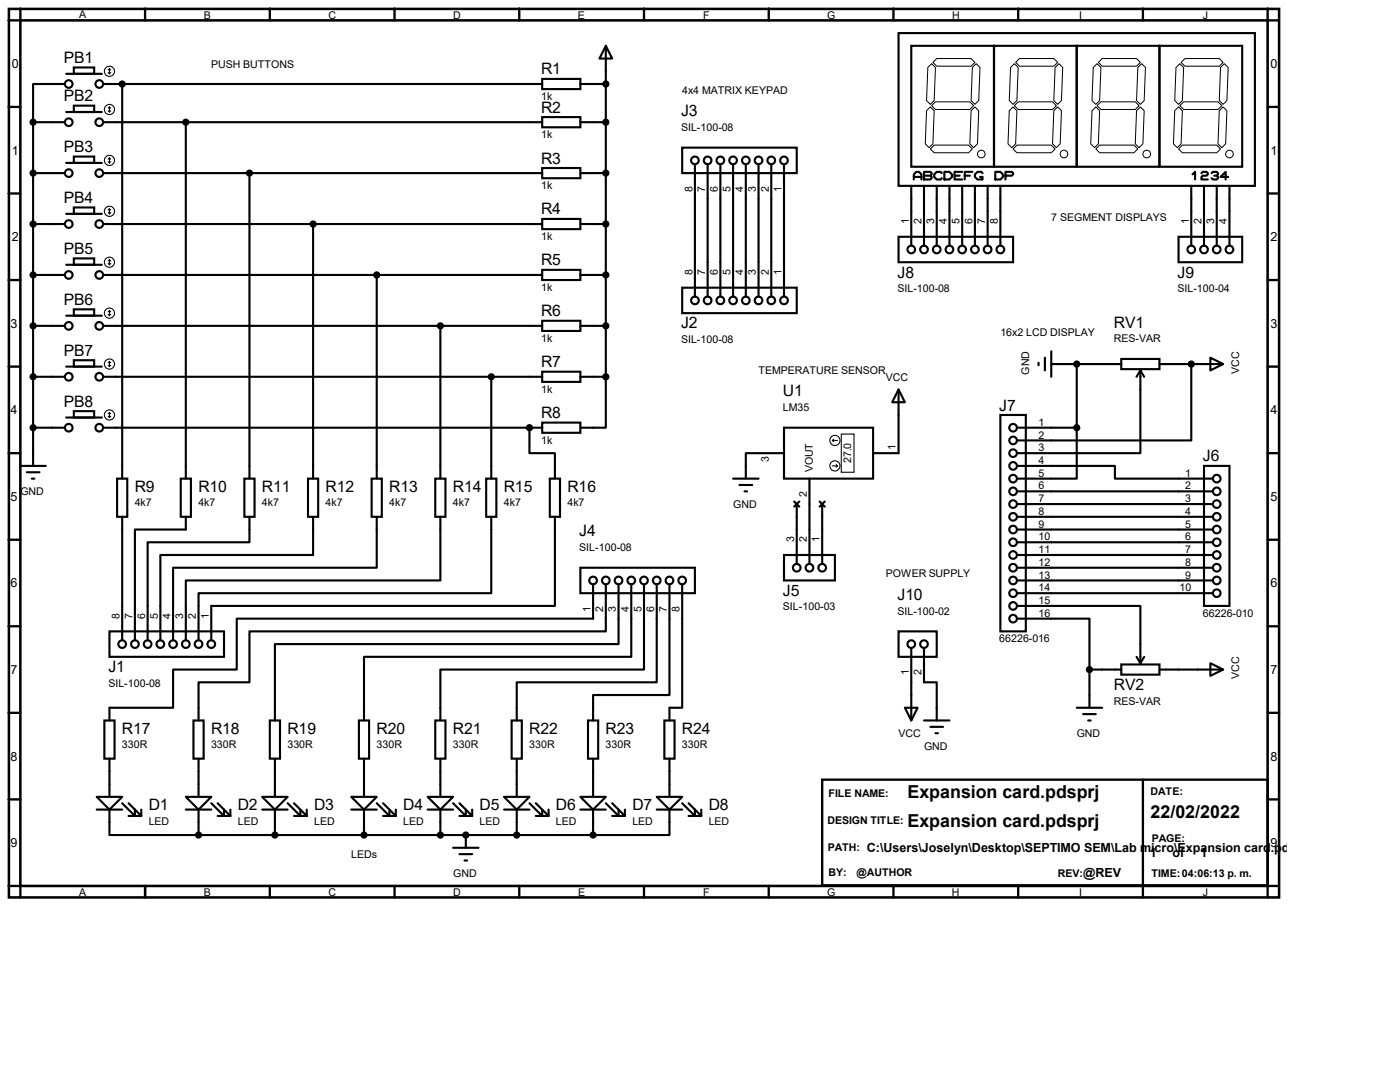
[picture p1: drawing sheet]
<svg xmlns="http://www.w3.org/2000/svg" width="279mm" height="216mm" viewBox="0 0 279 216" stroke-linecap="round" stroke-linejoin="round" font-family="sans-serif">
<path d="M1.8 1.8h253.5v177.3h-253.5zM4.1 4.1h248.9v172.7h-248.9z" fill="none" stroke="#000" stroke-width=".51"/>
<g fill="none" stroke="#000" stroke-width=".47">
<path d="M4.1 1.8v2.3h-2.3M29 1.8v2.3M53.8 1.8v2.3M78.7 1.8v2.3M103.6 1.8v2.3M128.5 1.8v2.3M153.4 1.8v2.3M178.3 1.8v2.3M203.2 1.8v2.3M228.1 1.8v2.3M253 1.8v2.3h2.3M1.8 21.3h2.3"/>
<path d="M1.8 38.6h2.3M253 21.3h2.3M253 38.6h2.3M1.8 55.9h2.3M253 55.9h2.3M1.8 73.2h2.3M253 73.2h2.3M1.8 90.4h2.3M253 90.4h2.3M1.8 107.7h2.3M253 107.7h2.3M1.8 125h2.3"/>
<path d="M253 125h2.3M1.8 142.2h2.3M1.8 159.5h2.3M164.1 155.6h88.9v21.1h-88.9zM228.1 155.6v21.1M253 142.2h2.3M253 159.5h2.3M1.8 176.8h2.3v2.3M29 176.8v2.3M53.8 176.8v2.3M78.7 176.8v2.3M103.6 176.8v2.3"/>
<path d="M128.5 176.8v2.3M153.4 176.8v2.3M178.3 176.8v2.3M203.2 176.8v2.3M228.1 176.8v2.3M255.3 176.8h-2.3v2.3"/>
</g>
<g fill="none" stroke="#000" stroke-width=".2">
<path d="M1.5 4.1h2.4M4.1 1.5v2.3M29 1.5v2.3M53.8 1.5l.1 2.3M78.7 1.5l.1 2.3M103.6 1.5l.1 2.3M128.5 1.5l.1 2.3M153.4 1.5l.1 2.3M178.3 1.5l.1 2.3M185.9 12.7l.8 .8-.3 6.6-.7 .7-.8-.7 .3-6.6zM186.2 12.4l.7-.7h6.9l.8 .7-.8 .8h-6.9zM194.1 13.5l.7-.8 .8 .8-.3 6.6-.7 .7-.8-.7z"/>
<path d="M201.7 13.5l.7-.8 .8 .8-.3 6.6-.7 .7-.8-.7zM202.7 12.4l.8-.7h6.8l.8 .7-.8 .8h-6.8zM203.2 1.5v2.3M211.3 12.7l.8 .8-.3 6.6-.7 .7-.8-.7 .3-6.6zM218.2 13.5l.7-.8 .8 .8-.2 6.6-.8 .7-.8-.7zM219.2 12.4l.8-.7h6.8l.8 .7-.8 .8h-6.8zM227.1 13.5l.7-.8 .8 .8-.3 6.6-.7 .7-.8-.7zM228.1 1.5v2.3M234.7 13.5l.8-.8 .7 .8-.2 6.6-.8 .7-.8-.7zM235.7 12.4l.8-.7h6.8l.8 .7-.8 .8h-6.8zM243.6 13.5l.7-.8 .8 .8-.2 6.6-.8 .7-.8-.7zM253 1.5v2.3"/>
<path d="M1.5 21.3h2.4M1.5 38.6h2.4M184.9 22.1l.8-.8 .7 .8-.2 6.6-.8 .8-.7-.8zM185.7 29.7l.7-.7h6.9l.8 .7-.8 .8h-6.9zM185.9 21.1l.8-.8h6.8l.8 .8-.8 .7h-6.8zM193.8 22.1l.8-.8 .7 .8-.2 6.6-.8 .8-.8-.8zM202.2 29.7l.7-.7h6.9l.8 .7-.8 .8h-6.9zM202.2 21.3l.7 .8-.2 6.6-.8 .8-.7-.8 .2-6.6zM202.4 21.1l.8-.8h6.9l.7 .8-.7 .7h-6.9zM210.3 22.1l.8-.8 .7 .8-.2 6.6-.8 .8-.7-.8zM217.9 22.1l.8-.8 .8 .8-.3 6.6-.8 .8-.7-.8zM218.7 29.7l.8-.7h6.8l.8 .7-.8 .8h-6.8z"/>
<path d="M218.9 21.1l.8-.8h6.9l.7 .8-.7 .7h-6.9zM227.6 21.3l.7 .8-.2 6.6-.8 .8-.7-.8 .2-6.6zM234.4 22.1l.8-.8 .8 .8-.3 6.6-.8 .8-.7-.8zM235.2 29.7l.8-.7h6.8l.8 .7-.8 .8h-6.8zM235.5 21.1l.7-.8h6.9l.7 .8-.7 .7h-6.9zM243.3 22.1l.8-.8 .8 .8-.3 6.6-.8 .8-.7-.8zM1.5 55.9h2.4M1.5 73.2h2.4M1.5 90.4h2.4M1.5 107.7h2.4M1.5 125h2.4M1.5 142.2h2.4"/>
<path d="M1.5 159.5h2.4M1.5 176.8h2.4"/>
<circle cx="195.8" cy="30.7" r=".76"/>
<circle cx="212.3" cy="30.7" r=".76"/>
<circle cx="228.9" cy="30.7" r=".76"/>
<circle cx="245.4" cy="30.7" r=".76"/>
</g>
<g fill="none" stroke="#000" stroke-width=".42">
<path d="M13 16.8h-6.4v7.6M13.2 14.7h7.1M14.7 13.5h4.1v1.2h-4.1zM20.6 16.8h87.6M24.4 16.8v78.7M108.2 15.7h7.6v2.1h-7.6zM115.8 16.8h5.1M120.9 9.1l1.3 2.6h-2.6zM120.9 9.1v66.1M179.3 6.6h71.1v30.5h-71.1zM181.9 9.1h16.5v24.2h-16.5zM198.4 9.1h16.5v24.2h-16.5z"/>
<path d="M214.9 9.1h16.5v24.2h-16.5zM231.4 9.1h16.5v24.2h-16.5zM6.6 24.4v68.6M6.6 34.5h6.4M6.6 24.4h6.4M13.2 22.4h7.1M13.2 32.5h7.1M14.7 21.1h4.1v1.3h-4.1zM14.7 31.2h4.1v1.3h-4.1zM20.6 34.5h87.6M20.6 24.4h87.6M37.1 24.4v71.1"/>
<path d="M49.8 34.5v61M108.2 23.4h7.6v2h-7.6zM108.2 33.5h7.6v2.1h-7.6zM115.8 34.5h5.1M115.8 24.4h5.1M136.1 29.5h22.9v5h-22.9zM138.7 32.8v26.4M141.2 32.8v26.4M143.8 32.8v26.4M146.3 32.8v26.4M148.8 32.8v26.4M151.4 32.8v26.4"/>
<path d="M153.9 32.8v26.4M156.5 32.8v26.4M181.9 37.1v11.9M182.4 35.8v-1l.5-.5h.5l.5 .5v1M182.4 35.3h1.5M184.4 37.1v11.9M184.4 35.1h1.3M184.4 34.3h1.3l.2 .2v.3l-.2 .3 .2 .2v.3l-.2 .2h-1.3zM186.9 37.1v11.9M188 34.5l-.3-.2h-.8l-.5 .5v.5l.5 .5h.8l.3-.2M188.5 34.3h1l.5 .5v.5l-.5 .5h-1zM189.5 37.1v11.9"/>
<path d="M190.5 35.1h1M192 34.3h-1.5v1.5h1.5M192 37.1v11.9M192.5 35.1h1M194.1 34.3h-1.6v1.5M194.6 37.1v11.9M196.1 34.5l-.3-.2h-.7l-.5 .5v.5l.5 .5h1v-.5h-.5M197.1 37.1v11.9M198.6 34.3h1l.6 .5v.5l-.6 .5h-1zM199.6 37.1v11.9M200.7 35.1h1.2l.3-.3v-.3l-.3-.2h-1.2v1.5M237.7 37.1v11.9"/>
<path d="M238 34.8l.5-.5v1.5M239.8 34.5l.2-.2h.8l.2 .2v.3l-.2 .3h-.8l-.2 .2v.5h1.2M240.3 37.1v11.9M241.8 34.5l.3-.2h.7l.3 .2v.3l-.3 .3 .3 .2v.3l-.3 .2h-.7l-.3-.2M242.3 35.1h.5M242.8 37.1v11.9M245.1 35.3h-1.5l1-1v1.5M245.4 37.1v11.9M6.6 54.9h6.4M6.6 44.7h6.4M13.2 42.7h7.1M13.2 52.8h7.1"/>
<path d="M14.7 41.4h4.1v1.3h-4.1zM14.7 51.6h4.1v1.2h-4.1zM20.6 54.9h87.6M20.6 44.7h87.6M62.5 44.7v50.8M75.2 54.9v40.6M108.2 43.7h7.6v2h-7.6zM108.2 53.8h7.6v2.1h-7.6zM115.8 54.9h5.1M115.8 44.7h5.1M136.1 57.4h22.9v5.1h-22.9zM179.3 47.2h22.9v5.1h-22.9z"/>
<path d="M235.2 47.2h12.7v5.1h-12.7zM6.6 75.2h6.4M6.6 65h6.4M13.2 63h7.1M13.2 73.2h7.1M14.7 61.7h4.1v1.3h-4.1zM14.7 71.9h4.1v1.3h-4.1zM20.6 75.2h87.6M20.6 65h87.6M87.9 65v30.5M98 75.2v20.3M108.2 64h7.6v2h-7.6z"/>
<path d="M108.2 74.2h7.6v2h-7.6zM115.8 75.2h5.1M115.8 65h5.1M120.9 75.2v10.1h-5.1M179.3 77.7l1.3 2.6h-2.5zM179.3 77.7v12.7h-5.1M207.3 72.4v.5M208.5 71.4v2.5M209.8 72.6h14M209.8 70.1v5.1M214.9 72.6v12.7M223.8 71.6h7.6v2.1h-7.6z"/>
<path d="M227.6 73.9v16.5h-24.7M227.6 73.9l-.8 1.3M227.6 73.9l.7 1.3M231.4 72.6h12.7M237.7 72.6v15.3h-34.8M241.6 71.4l2.5 1.2-2.5 1.3zM4.1 93h5M5.3 94.2h2.6M6.3 95.5h.6M6.6 85.3h6.4M13.2 83.3h7.1M14.7 82h4.1v1.3h-4.1z"/>
<path d="M20.6 85.3h87.6M23.4 95.5h2v7.6h-2zM36.1 95.5h2v7.6h-2zM48.8 95.5h2v7.6h-2zM61.5 95.5h2v7.6h-2zM74.2 95.5h2v7.6h-2zM86.9 95.5h2v7.6h-2zM97 95.5h2.1v7.6h-2.1zM105.7 85.3v5.1h5v5.1M108.2 84.3h7.6v2.1h-7.6zM109.7 95.5h2.1v7.6h-2.1zM146.3 95.5h5.1"/>
<path d="M147.6 96.8h2.5M148.6 98h.5M156.5 85.3h17.7v10.2h-17.7zM156.5 90.4h-7.7v5.1M161.5 95.5v17M199.6 82.8h5.1v43.2h-5.1zM202.9 93h19.6v2.5h19.6M202.9 85.3h12M202.9 98h39.2M214.9 85.3v10.2h-12M240.3 93h5.1v27.9h-5.1zM24.4 103.1v24.7"/>
<path d="M37.1 103.1v2.6h-10.2v22.1M49.8 103.1v5.1h-20.3v19.6M62.5 103.1v7.6h-30.5v17.1M75.2 103.1v10.2h-40.7v14.5M87.9 103.1v12.7h-50.8v12M98 103.1v15.3h-58.4v9.4M110.7 103.1v17.8h-68.5v6.9M115.8 113.3h22.9v5.1h-22.9zM118.4 116.6v6.8h-71.2v10.2h-12.7v7.6h-12.7v2.6M120.9 116.6v9.4h-71.1v10.1h-10.2v7.7M123.4 116.6v11.9h-68.5v15.3M126 116.6v14.5h-53.4v12.7"/>
<path d="M128.5 116.6v17h-40.6v10.2M131.1 116.6v19.5h-28v7.7M133.6 116.6v22.1h-15.2v5.1M136.1 116.6v24.6h-2.5v2.6M156.5 110.7h10.1v5.1h-10.1zM158.5 100.1l1 1M159 100.6v11.9M159.5 100.1l-1 1M163.6 100.1l1 1M164.1 100.6v11.9M164.6 100.1l-1 1M202.9 118.4h39.2"/>
<path d="M202.9 115.8h39.2M202.9 113.3h39.2M202.9 110.7h39.2M202.9 108.2h39.2M202.9 105.7h39.2M202.9 103.1h39.2M202.9 100.6h39.2M21.8 126h22.9v5.1h-22.9zM179.3 126h7.6v5.1h-7.6zM181.9 129.3v14.5M184.4 129.3v6.8h2.5v7.7M202.9 123.4h14.5v10.2"/>
<path d="M202.9 120.9h24.7v11.4M217.4 133.6h6.4M217.4 133.6v7.6M223.8 132.6h7.6v2h-7.6zM226.8 131.1l.8 1.2M228.3 131.1l-.7 1.2M231.4 133.6h12.7M241.6 132.3l2.5 1.3-2.5 1.3zM19.3 159h5.1l-2.6 2.5zM20.8 143.8h2.1v7.6h-2.1zM21.8 151.4v7.6M37.1 159h5.1l-2.6 2.5z"/>
<path d="M38.6 143.8h2v7.6h-2zM39.6 151.4v7.6M52.3 159h5.1l-2.5 2.5zM53.8 143.8h2.1v7.6h-2.1zM54.9 151.4v7.6M70.1 159h5.1l-2.6 2.5zM71.6 143.8h2.1v7.6h-2.1zM72.6 151.4v7.6M85.3 159h5.1l-2.5 2.5zM86.9 143.8h2v7.6h-2zM87.9 151.4v7.6M100.6 159h5.1l-2.6 2.5z"/>
<path d="M102.1 143.8h2v7.6h-2zM103.1 151.4v7.6M115.8 159h5.1l-2.5 2.5zM117.3 143.8h2.1v7.6h-2.1zM118.4 151.4v7.6M131.1 159h5l-2.5 2.5zM132.6 143.8h2v7.6h-2zM133.6 151.4v7.6M180.6 141.2h2.5l-1.2 2.6zM184.4 143.8h5.1M185.7 145h2.5M186.7 146.3h.5"/>
<path d="M214.9 141.2h5.1M216.2 142.5h2.5M217.2 143.8h.5M19.3 161.5h5.1M21.8 161.5v5.1h17.8M24.4 160.3l2.5 2.5v-1.3M25.7 160.3l2.5 2.5M25.7 162.8h2.5M28.2 161.5v1.3M37.1 161.5h5.1M39.6 161.5v5.1M39.6 166.6h78.8"/>
<path d="M42.2 160.3l2.5 2.5v-1.3M43.4 162.8h2.6M43.4 160.3l2.6 2.5M46 161.5v1.3M52.3 161.5h5.1M54.9 161.5v5.1M57.4 160.3l2.5 2.5v-1.3M58.7 162.8h2.5M58.7 160.3l2.5 2.5M61.2 161.5v1.3M70.1 161.5h5.1M72.6 161.5v5.1"/>
<path d="M75.2 160.3l2.5 2.5v-1.3M76.5 162.8h2.5M76.5 160.3l2.5 2.5M79 161.5v1.3M85.3 161.5h5.1M87.9 161.5v5.1M90.4 160.3l2.6 2.5v-1.3M90.4 169.2h5.1M91.7 162.8h2.5M91.7 160.3l2.5 2.5M91.7 170.4h2.5M92.7 171.7h.5"/>
<path d="M93 166.6v2.6M94.2 161.5v1.3M100.6 161.5h5.1M103.1 161.5v5.1M105.7 160.3l2.5 2.5v-1.3M106.9 162.8h2.6M106.9 160.3l2.6 2.5M109.5 161.5v1.3M115.8 161.5h5.1M118.4 161.5v5.1M120.9 160.3l2.5 2.5v-1.3M122.2 162.8h2.5"/>
<path d="M122.2 160.3l2.5 2.5M124.7 161.5v1.3M131.1 161.5h5M133.6 161.5v5.1h-15.2M136.1 160.3l2.6 2.5v-1.3M137.4 162.8h2.6M137.4 160.3l2.6 2.5M140 161.5v1.3"/>
<circle cx="13.7" cy="16.8" r=".76"/>
<circle cx="19.8" cy="16.8" r=".76"/>
<circle cx="13.7" cy="34.5" r=".76"/>
<circle cx="13.7" cy="24.4" r=".76"/>
<circle cx="19.8" cy="34.5" r=".76"/>
<circle cx="19.8" cy="24.4" r=".76"/>
<circle cx="138.7" cy="32" r=".76"/>
<circle cx="141.2" cy="32" r=".76"/>
<circle cx="143.8" cy="32" r=".76"/>
<circle cx="146.3" cy="32" r=".76"/>
<circle cx="148.8" cy="32" r=".76"/>
<circle cx="151.4" cy="32" r=".76"/>
<circle cx="153.9" cy="32" r=".76"/>
<circle cx="156.5" cy="32" r=".76"/>
<circle cx="13.7" cy="54.9" r=".76"/>
<circle cx="13.7" cy="44.7" r=".76"/>
<circle cx="19.8" cy="54.9" r=".76"/>
<circle cx="19.8" cy="44.7" r=".76"/>
<circle cx="138.7" cy="59.9" r=".76"/>
<circle cx="141.2" cy="59.9" r=".76"/>
<circle cx="143.8" cy="59.9" r=".76"/>
<circle cx="146.3" cy="59.9" r=".76"/>
<circle cx="148.8" cy="59.9" r=".76"/>
<circle cx="151.4" cy="59.9" r=".76"/>
<circle cx="153.9" cy="59.9" r=".76"/>
<circle cx="156.5" cy="59.9" r=".76"/>
<circle cx="181.9" cy="49.8" r=".76"/>
<circle cx="184.4" cy="49.8" r=".76"/>
<circle cx="186.9" cy="49.8" r=".76"/>
<circle cx="189.5" cy="49.8" r=".76"/>
<circle cx="192" cy="49.8" r=".76"/>
<circle cx="194.6" cy="49.8" r=".76"/>
<circle cx="197.1" cy="49.8" r=".76"/>
<circle cx="199.6" cy="49.8" r=".76"/>
<circle cx="237.7" cy="49.8" r=".76"/>
<circle cx="240.3" cy="49.8" r=".76"/>
<circle cx="242.8" cy="49.8" r=".76"/>
<circle cx="245.4" cy="49.8" r=".76"/>
<circle cx="13.7" cy="75.2" r=".76"/>
<circle cx="13.7" cy="65" r=".76"/>
<circle cx="19.8" cy="65" r=".76"/>
<circle cx="19.8" cy="75.2" r=".76"/>
<circle cx="13.7" cy="85.3" r=".76"/>
<circle cx="19.8" cy="85.3" r=".76"/>
<circle cx="202.2" cy="98" r=".76"/>
<circle cx="202.2" cy="95.5" r=".76"/>
<circle cx="202.2" cy="90.4" r=".76"/>
<circle cx="202.2" cy="87.9" r=".76"/>
<circle cx="202.2" cy="93" r=".76"/>
<circle cx="202.2" cy="85.3" r=".76"/>
<circle cx="242.8" cy="98" r=".76"/>
<circle cx="242.8" cy="95.5" r=".76"/>
<circle cx="118.4" cy="115.8" r=".76"/>
<circle cx="120.9" cy="115.8" r=".76"/>
<circle cx="123.4" cy="115.8" r=".76"/>
<circle cx="126" cy="115.8" r=".76"/>
<circle cx="128.5" cy="115.8" r=".76"/>
<circle cx="131.1" cy="115.8" r=".76"/>
<circle cx="133.6" cy="115.8" r=".76"/>
<circle cx="136.1" cy="115.8" r=".76"/>
<circle cx="159" cy="113.3" r=".76"/>
<circle cx="161.5" cy="113.3" r=".76"/>
<circle cx="164.1" cy="113.3" r=".76"/>
<circle cx="202.2" cy="105.7" r=".76"/>
<circle cx="202.2" cy="110.7" r=".76"/>
<circle cx="202.2" cy="103.1" r=".76"/>
<circle cx="202.2" cy="113.3" r=".76"/>
<circle cx="202.2" cy="115.8" r=".76"/>
<circle cx="202.2" cy="100.6" r=".76"/>
<circle cx="202.2" cy="108.2" r=".76"/>
<circle cx="202.2" cy="118.4" r=".76"/>
<circle cx="242.8" cy="103.1" r=".76"/>
<circle cx="242.8" cy="110.7" r=".76"/>
<circle cx="242.8" cy="105.7" r=".76"/>
<circle cx="242.8" cy="113.3" r=".76"/>
<circle cx="242.8" cy="108.2" r=".76"/>
<circle cx="242.8" cy="115.8" r=".76"/>
<circle cx="242.8" cy="118.4" r=".76"/>
<circle cx="242.8" cy="100.6" r=".76"/>
<circle cx="24.4" cy="128.5" r=".76"/>
<circle cx="26.9" cy="128.5" r=".76"/>
<circle cx="29.5" cy="128.5" r=".76"/>
<circle cx="32" cy="128.5" r=".76"/>
<circle cx="34.5" cy="128.5" r=".76"/>
<circle cx="37.1" cy="128.5" r=".76"/>
<circle cx="39.6" cy="128.5" r=".76"/>
<circle cx="42.2" cy="128.5" r=".76"/>
<circle cx="181.9" cy="128.5" r=".76"/>
<circle cx="184.4" cy="128.5" r=".76"/>
<circle cx="202.2" cy="120.9" r=".76"/>
<circle cx="202.2" cy="123.4" r=".76"/>
</g>
<g fill="#000">
<circle cx="105.7" cy="85.3" r=".21"/>
<circle cx="93" cy="166.6" r=".21"/>
</g>
<g fill="none" stroke="#000" stroke-width=".21">
<path d="M21.6 14.5l.2 .2M21.8 13.7v1M21.8 13.7l-.2 .3M21.8 13.7l.3 .3M22.1 14.5l-.3 .2M21.6 22.1l.2 .3M21.6 32.3l.2 .2M21.8 21.3v1.1M21.8 31.5v1M21.8 21.3l-.2 .3M21.8 21.3l.3 .3M21.8 31.5l-.2 .2"/>
<path d="M21.8 31.5l.3 .2M22.1 22.1l-.3 .3M22.1 32.3l-.3 .2M21.6 42.4l.2 .3M21.6 52.6l.2 .2M21.8 41.7v1M21.8 51.8v1M21.8 41.7l-.2 .2M21.8 41.7l.3 .2M21.8 51.8l-.2 .3M21.8 51.8l.3 .3M22.1 42.4l-.3 .3"/>
<path d="M22.1 52.6l-.3 .2M21.6 62.7l.2 .3M21.6 72.9l.2 .3M21.8 62v1M21.8 72.1v1.1M21.8 62l-.2 .2M21.8 62l.3 .2M21.8 72.1l-.2 .3M21.8 72.1l.3 .3M22.1 62.7l-.3 .3M22.1 72.9l-.3 .3M21.6 83.1l.2 .2"/>
<path d="M21.8 82.3v1M21.8 82.3l-.2 .2M21.8 82.3l.3 .2M22.1 83.1l-.3 .2M166.1 93h1M166.1 87.9l.3 .2M166.1 87.9h1M166.4 87.6l-.3 .3M166.9 92.7l.2 .3M167.1 93l-.2 .2M167.9 86.6h2.5v7.6h-2.5z"/>
<circle cx="21.8" cy="14.2" r="1.02"/>
<circle cx="21.8" cy="32" r="1.02"/>
<circle cx="21.8" cy="21.8" r="1.02"/>
<circle cx="21.8" cy="42.2" r="1.02"/>
<circle cx="21.8" cy="52.3" r="1.02"/>
<circle cx="21.8" cy="72.6" r="1.02"/>
<circle cx="21.8" cy="62.5" r="1.02"/>
<circle cx="21.8" cy="82.8" r="1.02"/>
<circle cx="166.6" cy="87.9" r="1.02"/>
<circle cx="166.6" cy="93" r="1.02"/>
</g>
<g fill="#000" stroke="#000" stroke-width=".42">
<circle cx="24.4" cy="16.8" r=".51"/>
<circle cx="120.9" cy="16.8" r=".51"/>
<circle cx="6.6" cy="34.5" r=".51"/>
<circle cx="6.6" cy="24.4" r=".51"/>
<circle cx="37.1" cy="24.4" r=".51"/>
<circle cx="49.8" cy="34.5" r=".51"/>
<circle cx="120.9" cy="34.5" r=".51"/>
<circle cx="120.9" cy="24.4" r=".51"/>
<circle cx="6.6" cy="54.9" r=".51"/>
<circle cx="6.6" cy="44.7" r=".51"/>
<circle cx="62.5" cy="44.7" r=".51"/>
<circle cx="75.2" cy="54.9" r=".51"/>
<circle cx="120.9" cy="54.9" r=".51"/>
<circle cx="120.9" cy="44.7" r=".51"/>
<circle cx="6.6" cy="65" r=".51"/>
<circle cx="6.6" cy="75.2" r=".51"/>
<circle cx="87.9" cy="65" r=".51"/>
<circle cx="98" cy="75.2" r=".51"/>
<circle cx="120.9" cy="65" r=".51"/>
<circle cx="120.9" cy="75.2" r=".51"/>
<circle cx="214.9" cy="72.6" r=".51"/>
<circle cx="237.7" cy="72.6" r=".51"/>
<circle cx="6.6" cy="85.3" r=".51"/>
<circle cx="105.7" cy="85.3" r=".51"/>
<circle cx="214.9" cy="85.3" r=".51"/>
<circle cx="217.4" cy="133.6" r=".51"/>
<circle cx="39.6" cy="166.6" r=".51"/>
<circle cx="54.9" cy="166.6" r=".51"/>
<circle cx="72.6" cy="166.6" r=".51"/>
<circle cx="87.9" cy="166.6" r=".51"/>
<circle cx="93" cy="166.6" r=".51"/>
<circle cx="103.1" cy="166.6" r=".51"/>
<circle cx="118.4" cy="166.6" r=".51"/>
</g>
<g font-size="3.6">
<text x="181.1" y="159.2">Expansion card.pdsprj</text>
<text x="181.1" y="165">Expansion card.pdsprj</text>
<text x="229.6" y="163.3">22/02/2022</text>
</g>
<g font-size="3.1">
<text x="12.7" y="12.6">PB1</text>
<text x="108" y="14.9">R1</text>
<text x="12.7" y="20.2">PB2</text>
<text x="108" y="22.5">R2</text>
<text x="135.9" y="23.2">J3</text>
<text x="12.7" y="30.4">PB3</text>
<text x="108" y="32.6">R3</text>
<text x="12.7" y="40.5">PB4</text>
<text x="108" y="42.8">R4</text>
<text x="12.7" y="50.7">PB5</text>
<text x="108" y="53">R5</text>
<text x="179.1" y="55.4">J8</text>
<text x="235" y="55.4">J9</text>
<text x="12.7" y="60.8">PB6</text>
<text x="108" y="63.1">R6</text>
<text x="135.9" y="65.5">J2</text>
<text x="222.3" y="65.4">RV1</text>
<text x="12.7" y="71">PB7</text>
<text x="108" y="73.3">R7</text>
<text x="12.7" y="81.2">PB8</text>
<text x="108" y="83.4">R8</text>
<text x="156.3" y="79.1">U1</text>
<text x="199.4" y="81.9">J7</text>
<text x="240.1" y="92.1">J6</text>
<text x="26.9" y="98.1">R9</text>
<text x="39.6" y="98.1">R10</text>
<text x="52.3" y="98.1">R11</text>
<text x="65" y="98.1">R12</text>
<text x="77.7" y="98.1">R13</text>
<text x="90.4" y="98.1">R14</text>
<text x="100.5" y="98.1">R15</text>
<text x="113.2" y="98.1">R16</text>
<text x="115.6" y="107">J4</text>
<text x="156.3" y="118.9">J5</text>
<text x="179.1" y="119.7">J10</text>
<text x="21.6" y="134.1">J1</text>
<text x="222.3" y="137.7">RV2</text>
<text x="24.3" y="146.4">R17</text>
<text x="42.1" y="146.4">R18</text>
<text x="57.4" y="146.4">R19</text>
<text x="75.1" y="146.4">R20</text>
<text x="90.4" y="146.4">R21</text>
<text x="105.6" y="146.4">R22</text>
<text x="120.9" y="146.4">R23</text>
<text x="136.1" y="146.4">R24</text>
<text x="29.7" y="161.6">D1</text>
<text x="47.5" y="161.6">D2</text>
<text x="62.7" y="161.6">D3</text>
<text x="80.5" y="161.6">D4</text>
<text x="95.7" y="161.6">D5</text>
<text x="111" y="161.6">D6</text>
<text x="126.2" y="161.6">D7</text>
<text x="141.4" y="161.6">D8</text>
</g>
<g font-size="2.5">
<text x="2.4" y="13.6">0</text>
<text x="253.6" y="13.6">0</text>
<text x="2.4" y="30.9">1</text>
<text x="253.6" y="30.9">1</text>
<text x="2.4" y="48.1">2</text>
<text x="253.6" y="48.1">2</text>
<text x="2.1" y="65.4">3</text>
<text x="253.6" y="65.4">3</text>
<text x="2.1" y="82.7">4</text>
<text x="253.6" y="82.7">4</text>
<text x="2.1" y="99.9">5</text>
<text x="253.6" y="99.9">5</text>
<text x="2.1" y="117.2">6</text>
<text x="253.6" y="117.2">6</text>
<text x="2.1" y="134.5">7</text>
<text x="253.6" y="134.5">7</text>
<text x="2.1" y="151.8">8</text>
<text x="253.6" y="151.8">8</text>
<text x="2.1" y="169">9</text>
<text x="173" y="170">C:\Users\Joselyn\Desktop\SEPTIMO SEM\Lab micro\Expansion card.pdsprj</text>
<text x="229.4" y="171">1</text>
<text x="234" y="171">of</text>
<text x="239.6" y="171">1</text>
<text x="253.6" y="169">9</text>
<text x="216.2" y="175">@REV</text>
</g>
<g font-size="2.1">
<text x="15.8" y="3.6">A</text>
<text x="40.7" y="3.8">B</text>
<text x="65.5" y="3.8">C</text>
<text x="90.4" y="3.8">D</text>
<text x="115.4" y="3.8">E</text>
<text x="140.3" y="3.8">F</text>
<text x="165.1" y="3.8">G</text>
<text x="190" y="3.8">H</text>
<text x="215.3" y="3.8">I</text>
<text x="240" y="3.8">J</text>
<text x="42.2" y="13.6">PUSH BUTTONS</text>
<text x="108" y="19.9">1k</text>
<text x="136.1" y="18.7">4x4 MATRIX KEYPAD</text>
<text x="108" y="27.6">1k</text>
<text x="135.9" y="26.1">SIL-100-08</text>
<text x="108" y="37.7">1k</text>
<text x="138.2" y="38.3" transform="rotate(-90 138.2 38.3)">8</text>
<text x="140.7" y="38.3" transform="rotate(-90 140.7 38.3)">7</text>
<text x="143.3" y="38.3" transform="rotate(-90 143.3 38.3)">6</text>
<text x="145.8" y="38.3" transform="rotate(-90 145.8 38.3)">5</text>
<text x="148.3" y="38.3" transform="rotate(-90 148.3 38.3)">4</text>
<text x="150.9" y="38.3" transform="rotate(-90 150.9 38.3)">3</text>
<text x="153.4" y="38.3" transform="rotate(-90 153.4 38.3)">2</text>
<text x="156" y="38.3" transform="rotate(-90 156 38.3)">1</text>
<text x="108" y="47.9">1k</text>
<text x="181.4" y="44.7" transform="rotate(-90 181.4 44.7)">1</text>
<text x="183.9" y="44.7" transform="rotate(-90 183.9 44.7)">2</text>
<text x="186.4" y="44.7" transform="rotate(-90 186.4 44.7)">3</text>
<text x="189" y="44.7" transform="rotate(-90 189 44.7)">4</text>
<text x="191.5" y="44.7" transform="rotate(-90 191.5 44.7)">5</text>
<text x="194.1" y="44.7" transform="rotate(-90 194.1 44.7)">6</text>
<text x="196.6" y="44.7" transform="rotate(-90 196.6 44.7)">7</text>
<text x="199.1" y="44.7" transform="rotate(-90 199.1 44.7)">8</text>
<text x="209.8" y="44.1">7 SEGMENT DISPLAYS</text>
<text x="237.2" y="44.7" transform="rotate(-90 237.2 44.7)">1</text>
<text x="239.8" y="44.7" transform="rotate(-90 239.8 44.7)">2</text>
<text x="242.3" y="44.7" transform="rotate(-90 242.3 44.7)">3</text>
<text x="244.9" y="44.7" transform="rotate(-90 244.9 44.7)">4</text>
<text x="108" y="58">1k</text>
<text x="138.2" y="54.9" transform="rotate(-90 138.2 54.9)">8</text>
<text x="140.7" y="54.9" transform="rotate(-90 140.7 54.9)">7</text>
<text x="143.3" y="54.9" transform="rotate(-90 143.3 54.9)">6</text>
<text x="145.8" y="54.9" transform="rotate(-90 145.8 54.9)">5</text>
<text x="148.3" y="54.9" transform="rotate(-90 148.3 54.9)">4</text>
<text x="150.9" y="54.9" transform="rotate(-90 150.9 54.9)">3</text>
<text x="153.4" y="54.9" transform="rotate(-90 153.4 54.9)">2</text>
<text x="156" y="54.9" transform="rotate(-90 156 54.9)">1</text>
<text x="179.1" y="58.3">SIL-100-08</text>
<text x="235" y="58.3">SIL-100-04</text>
<text x="108" y="68.2">1k</text>
<text x="135.9" y="68.5">SIL-100-08</text>
<text x="199.6" y="67">16x2 LCD DISPLAY</text>
<text x="222.3" y="68.3">RES-VAR</text>
<text x="151.4" y="74.6">TEMPERATURE SENSOR</text>
<text x="176.8" y="75.9">VCC</text>
<text x="205.4" y="74.8" transform="rotate(-90 205.4 74.8)">GND</text>
<text x="247.3" y="74.5" transform="rotate(-90 247.3 74.5)">VCC</text>
<text x="108" y="78.4">1k</text>
<text x="156.3" y="82">LM35</text>
<text x="108" y="88.5">1k</text>
<text x="178.7" y="89.8" transform="rotate(-90 178.7 89.8)">1</text>
<text x="207.3" y="85">1</text>
<text x="207.3" y="87.5">2</text>
<text x="153.4" y="92.2" transform="rotate(-90 153.4 92.2)">3</text>
<text x="162.2" y="94.2" transform="rotate(-90 162.2 94.2)">VOUT</text>
<text x="169.8" y="92.5" transform="rotate(-90 169.8 92.5)">27.0</text>
<text x="207.3" y="90">3</text>
<text x="207.3" y="92.6">4</text>
<text x="207.3" y="95.1">5</text>
<text x="236.6" y="95.1">1</text>
<text x="4.1" y="98.8">GND</text>
<text x="26.9" y="101">4k7</text>
<text x="39.6" y="101">4k7</text>
<text x="52.3" y="101">4k7</text>
<text x="65" y="101">4k7</text>
<text x="77.7" y="101">4k7</text>
<text x="90.4" y="101">4k7</text>
<text x="100.5" y="101">4k7</text>
<text x="113.2" y="101">4k7</text>
<text x="146.3" y="101.3">GND</text>
<text x="161" y="99.2" transform="rotate(-90 161 99.2)">2</text>
<text x="207.3" y="97.7">6</text>
<text x="207.3" y="100.2">7</text>
<text x="236.6" y="97.7">2</text>
<text x="236.6" y="100.2">3</text>
<text x="207.3" y="102.7">8</text>
<text x="207.3" y="105.3">9</text>
<text x="207.3" y="107.8">10</text>
<text x="236.6" y="102.7">4</text>
<text x="236.6" y="105.3">5</text>
<text x="236.6" y="107.8">6</text>
<text x="115.6" y="109.9">SIL-100-08</text>
<text x="158.5" y="108.2" transform="rotate(-90 158.5 108.2)">3</text>
<text x="161" y="108.2" transform="rotate(-90 161 108.2)">2</text>
<text x="163.6" y="108.2" transform="rotate(-90 163.6 108.2)">1</text>
<text x="207.3" y="110.4">11</text>
<text x="207.3" y="112.9">12</text>
<text x="236.6" y="110.4">7</text>
<text x="236.6" y="112.9">8</text>
<text x="176.8" y="115.2">POWER SUPPLY</text>
<text x="207.3" y="115.4">13</text>
<text x="207.3" y="118">14</text>
<text x="235.4" y="118">10</text>
<text x="236.6" y="115.4">9</text>
<text x="23.9" y="123.4" transform="rotate(-90 23.9 123.4)">8</text>
<text x="26.4" y="123.4" transform="rotate(-90 26.4 123.4)">7</text>
<text x="29" y="123.4" transform="rotate(-90 29 123.4)">6</text>
<text x="31.5" y="123.4" transform="rotate(-90 31.5 123.4)">5</text>
<text x="34" y="123.4" transform="rotate(-90 34 123.4)">4</text>
<text x="36.6" y="123.4" transform="rotate(-90 36.6 123.4)">3</text>
<text x="39.1" y="123.4" transform="rotate(-90 39.1 123.4)">2</text>
<text x="41.7" y="123.4" transform="rotate(-90 41.7 123.4)">1</text>
<text x="117.9" y="122.1" transform="rotate(-90 117.9 122.1)">1</text>
<text x="120.4" y="122.1" transform="rotate(-90 120.4 122.1)">2</text>
<text x="122.9" y="122.1" transform="rotate(-90 122.9 122.1)">3</text>
<text x="125.5" y="122.1" transform="rotate(-90 125.5 122.1)">4</text>
<text x="128" y="122.1" transform="rotate(-90 128 122.1)">5</text>
<text x="130.6" y="122.1" transform="rotate(-90 130.6 122.1)">6</text>
<text x="133.1" y="122.1" transform="rotate(-90 133.1 122.1)">7</text>
<text x="135.6" y="122.1" transform="rotate(-90 135.6 122.1)">8</text>
<text x="156.3" y="121.8">SIL-100-03</text>
<text x="179.1" y="122.6">SIL-100-02</text>
<text x="207.3" y="120.5">15</text>
<text x="207.3" y="123.1">16</text>
<text x="240.1" y="123.1">66226-010</text>
<text x="199.4" y="128.1">66226-016</text>
<text x="21.6" y="137">SIL-100-08</text>
<text x="181.4" y="134.8" transform="rotate(-90 181.4 134.8)">1</text>
<text x="183.9" y="134.8" transform="rotate(-90 183.9 134.8)">2</text>
<text x="247.3" y="135.5" transform="rotate(-90 247.3 135.5)">VCC</text>
<text x="222.3" y="140.6">RES-VAR</text>
<text x="24.3" y="149.3">330R</text>
<text x="42.1" y="149.3">330R</text>
<text x="57.4" y="149.3">330R</text>
<text x="75.1" y="149.3">330R</text>
<text x="90.4" y="149.3">330R</text>
<text x="105.6" y="149.3">330R</text>
<text x="120.9" y="149.3">330R</text>
<text x="136.1" y="149.3">330R</text>
<text x="179.3" y="147.1">VCC</text>
<text x="184.4" y="149.6">GND</text>
<text x="214.9" y="147.1">GND</text>
<text x="165.4" y="159">FILE NAME:</text>
<text x="229.6" y="158.5">DATE:</text>
<text x="29.7" y="164.5">LED</text>
<text x="47.5" y="164.5">LED</text>
<text x="62.7" y="164.5">LED</text>
<text x="80.5" y="164.5">LED</text>
<text x="95.7" y="164.5">LED</text>
<text x="111" y="164.5">LED</text>
<text x="126.2" y="164.5">LED</text>
<text x="141.4" y="164.5">LED</text>
<text x="165.1" y="164.5">DESIGN TITLE:</text>
<text x="229.9" y="167.9">PAGE:</text>
<text x="70.1" y="171.1">LEDs</text>
<text x="165.2" y="169.8">PATH:</text>
<text x="15.8" y="178.8">A</text>
<text x="40.7" y="178.8">B</text>
<text x="65.5" y="178.8">C</text>
<text x="90.4" y="178.8">D</text>
<text x="90.4" y="175">GND</text>
<text x="115.4" y="178.8">E</text>
<text x="140.3" y="178.8">F</text>
<text x="165.1" y="178.8">G</text>
<text x="165.4" y="174.8">BY:</text>
<text x="170.9" y="174.8">@AUTHOR</text>
<text x="190" y="178.8">H</text>
<text x="211.1" y="174.9">REV:</text>
<text x="215.3" y="178.8">I</text>
<text x="229.8" y="174.9">TIME:04:06:13 p. m.</text>
<text x="240" y="178.8">J</text>
</g>
</svg>
